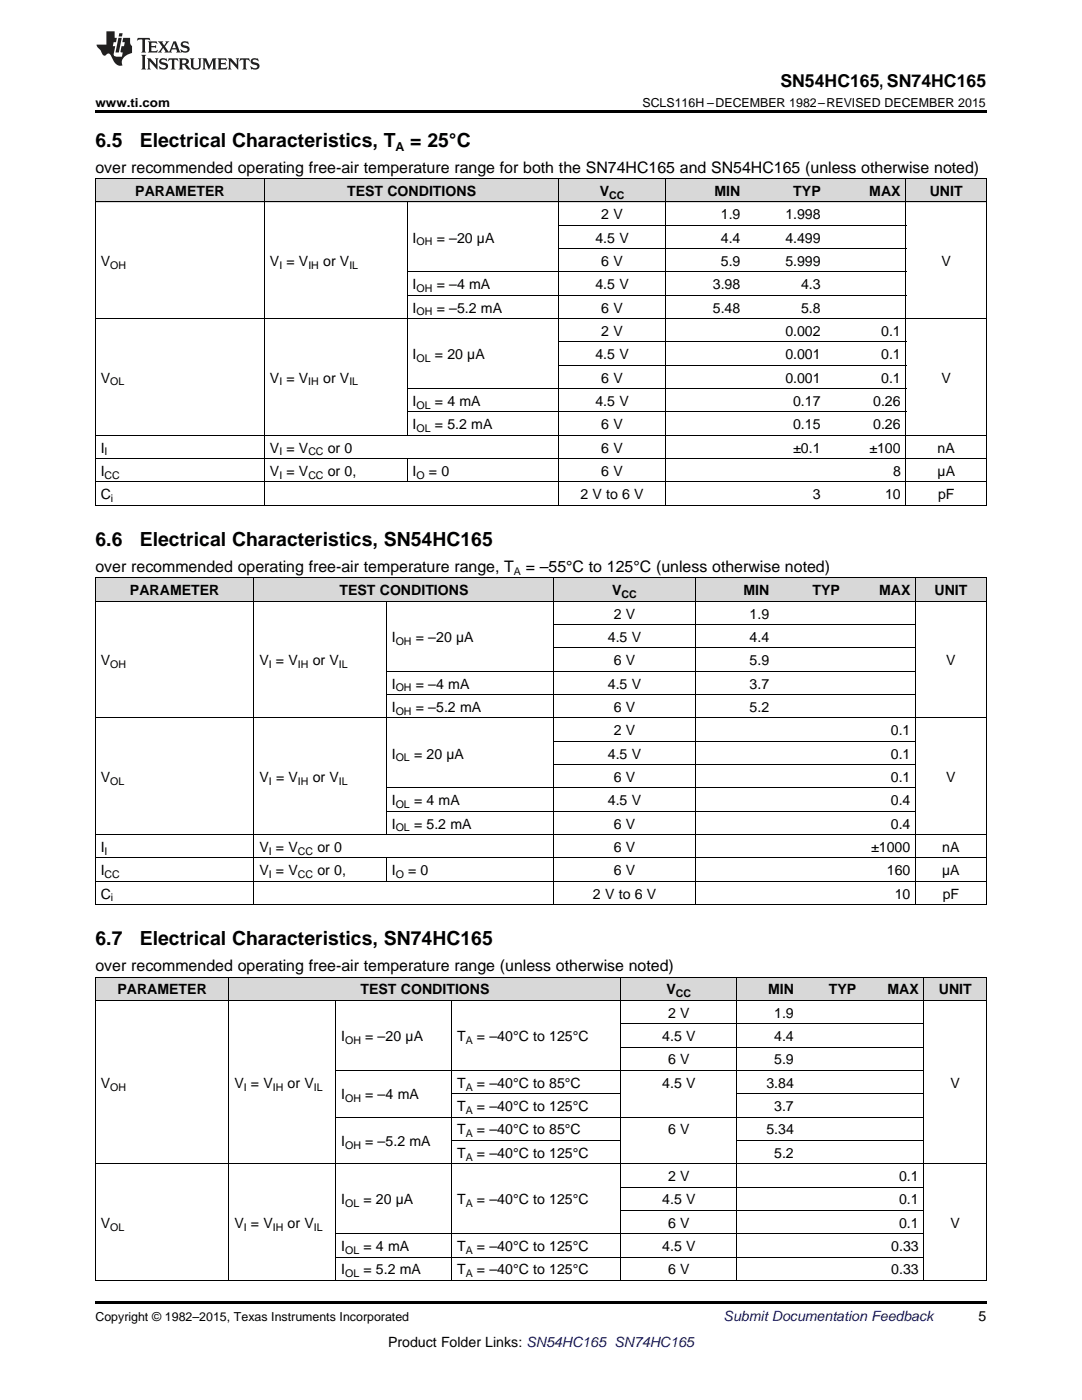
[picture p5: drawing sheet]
<svg xmlns="http://www.w3.org/2000/svg" width="216mm" height="279mm" viewBox="0 0 216 279" stroke-linecap="round" stroke-linejoin="round" font-family="sans-serif">
<g fill="#d8d8d8">
<path d="M19 195.1h26.7v4.6h-26.7z"/>
<path d="M45.7 195.1h21.3v4.6h-21.3z"/>
<path d="M67 195.1h23.2v4.6h-23.2z"/>
<path d="M90.2 195.1h33.7v4.6h-33.7z"/>
<path d="M123.9 195.1h23.1v4.6h-23.1z"/>
<path d="M147 195.1h12.5v4.6h-12.5z"/>
<path d="M159.5 195.1h12.4v4.6h-12.4z"/>
<path d="M171.9 195.1h12.5v4.6h-12.5z"/>
<path d="M184.4 195.1h12.4v4.6h-12.4z"/>
<path d="M19 115.4h31.7v4.7h-31.7z"/>
<path d="M50.7 115.4h26.4v4.7h-26.4z"/>
<path d="M77.1 115.4h33.5v4.7h-33.5z"/>
<path d="M110.6 115.4h28.1v4.7h-28.1z"/>
<path d="M138.7 115.4h15.9v4.7h-15.9z"/>
<path d="M154.6 115.4h14.1v4.7h-14.1z"/>
<path d="M168.7 115.4h14v4.7h-14z"/>
<path d="M182.7 115.4h14.1v4.7h-14.1z"/>
<path d="M19 35.7h33.8v4.7h-33.8z"/>
<path d="M52.8 35.7h28.5v4.7h-28.5z"/>
<path d="M81.3 35.7h30.2v4.7h-30.2z"/>
<path d="M111.5 35.7h21.3v4.7h-21.3z"/>
<path d="M132.8 35.7h16v4.7h-16z"/>
<path d="M148.8 35.7h16v4.7h-16z"/>
<path d="M164.8 35.7h16v4.7h-16z"/>
<path d="M180.8 35.7h16v4.7h-16z"/>
</g>
<g fill="#000">
<path d="M19 22h177.8v.5h-177.8zM19 100.9h.2zM81.2 100.9h.1zM111.4 100.9h.1zM132.7 100.9h.1zM148.7 100.9h.1zM164.7 100.9h.1zM180.7 100.9h.1zM196.7 100.9h.1zM19 180.6h.2zM77 180.6h.1zM110.5 180.6h.1z"/>
<path d="M138.6 180.6h.1zM154.5 180.6h.1zM168.6 180.6h.1zM182.6 180.6h.1zM196.7 180.6h.1zM19 259.7h177.8v.5h-177.8z"/>
</g>
<g fill="none" stroke="#000" stroke-width=".2">
<path d="M19 35.6l177.8 .1v65.2M19.1 35.7v65.2M52.8 35.7v65.2M111.4 35.7v65.2M132.8 35.7v65.2M180.8 35.7v65.2M19 40.3h177.8M81.2 40.3v46.6M81.3 58.9h99.5M81.3 54.3h99.5M111.5 49.6h69.3M111.5 45h69.3"/>
<path d="M19 63.6h177.8M81.3 77.6h99.5M111.5 72.9h69.3M111.5 68.2h69.3M19 96.2h177.8M19 91.5h177.8M19 86.9h177.8M81.2 91.5v4.7M81.3 82.2h99.5M19 120h177.8M19 115.3h177.8M19 100.8h177.8"/>
<path d="M19.1 115.4v65.2M50.7 115.4v65.2M110.5 115.4v65.2M138.7 115.4v65.2M182.7 115.4v65.2M196.8 115.4v65.2M77.1 120v46.6M77.1 138.6h105.6M77.1 134h105.6M110.6 129.3h72.1M110.6 124.7h72.1M19 143.3h177.8"/>
<path d="M77.1 157.3h105.6M110.6 152.6h72.1M110.6 147.9h72.1M19 175.9h177.8M19 171.2h177.8M19 166.6h177.8M77.1 171.2v4.7M77.1 161.9h105.6M19 195l177.8 .1v60.5M19 199.7h177.8M19 180.5h177.8M19.1 195.1v60.5"/>
<path d="M45.7 195.1v60.5M67 199.7v55.9M90.1 199.7v55.9M123.9 195.1v60.5M147 195.1v60.5M184.3 195.1v60.5M67 213.7h117.4M90.2 218.3h33.7M123.9 209h60.5M123.9 204.3h60.5M147 218.3h37.4M19 232.3h177.8"/>
<path d="M67 223h117.4M90.2 227.6h33.7M123.9 236.9h60.5M147 227.6h37.4M19 255.6h177.8M67 250.9h117.4M67 246.3h117.4M123.9 241.6h60.5"/>
</g>
<g fill="#231f20">
<path d="M27.5 7.6l-.1 .5 .4-.2h.6v.1v2.1l-.2 .4h1l-.3-.4v-2.1l.1-.1h.5l.5 .2-.2-.5zM29.5 8.3l.2 .3v1.5l-.2 .4h1.8l.2-.6a1.04 1.04 0 0 1-1.3 .2v-.7h.6l.3 .2v-.6l-.3 .2h-.6v-.6l.8-.1 .4 .3-.2-.5zM31.5 8.3l.9 1.1-.9 1.1h.8l-.2-.2 .5-.7 .4 .7-.2 .2h1.5l-.1-.2 .1-.4h.9l.1 .4-.2 .2h1l-.3-.3-.7-1.9h-.5l-.9 2-.8-1 .9-1h-.8l.1 .3-.3 .5-.4-.6 .2-.2zM34.7 8.6l.4 1h-.7zM36.3 8.4a.63 .63 0 0 0-.2 .7 .63 .63 0 0 0 .6 .4l.6 .2 .1 .2a.75 .75 0 0 1-.7 .4 .75 .75 0 0 1-.6-.5l.1 .7 .1-.1a1.11 1.11 0 0 0 1.5-.6 1.13 1.13 0 0 0-1.2-.8l-.1-.4a1.04 1.04 0 0 1 1.2 .2l-.2-.5-.1 .1-.5-.2zM28.2 10.9l.2 .4v2.2l-.2 .4h1l-.3-.4v-2.2l.3-.4zM29.3 11.6l.3 .4v1.5l-.3 .4h.8l-.2-.4v-1.3l1.5 1.7v-1.9l.2-.4h-.7l.2 .4v.9l-1.1-1.3zM32 11.8a.62 .62 0 0 0-.2 .7 .62 .62 0 0 0 .6 .4l.6 .1 .1 .3a.76 .76 0 0 1-.7 .3 .76 .76 0 0 1-.6-.4l.1 .7 .1-.1a1.11 1.11 0 0 0 1.5-.6 1.13 1.13 0 0 0-1.2-.8l-.1-.4a1.04 1.04 0 0 1 1.2 .2l-.2-.6-.1 .1-.5-.1zM33.7 11.6l-.2 .6a.61 .61 0 0 1 .8-.3v1.6l-.2 .4h.9l-.2-.4v-1.6a.63 .63 0 0 1 .8 .3l-.2-.6zM35.6 11.6l.3 .4v1.5l-.3 .4h1l-.2-.2v-.8l.5 .2a.76 .76 0 0 0 1.2 .7l-1-1a.58 .58 0 0 0 .6-.5 .58 .58 0 0 0-.5-.6zM36.4 11.9h.1a.45 .45 0 0 1 .5 .1 .45 .45 0 0 1 .1 .5l-.7 .2zM37.9 11.6l.2 .2a2.17 2.17 0 0 0 .3 1.9 .99 .99 0 0 0 1.6-.6v-1.1l.2-.4h-.7l.2 .2a1.92 1.92 0 0 1-.2 1.8 .6 .6 0 0 1-.9-.5v-1.1l.2-.4zM40.4 11.6l.2 .4v1.5l-.2 .4h.7l-.2-.4v-1.4l.8 1.8 .8-1.8v1.4l-.2 .4h.9l-.2-.4v-1.5l.2-.4h-.8l-.6 1.5-.6-1.5zM43.4 11.6l.2 .4v1.5l-.2 .4h1.8l.2-.6a1.04 1.04 0 0 1-1.3 .1v-.6h.5l.4 .2v-.6l-.4 .2h-.5v-.7h.8l.3 .3-.1-.6zM45.5 11.6l.2 .4v1.5l-.2 .4h.7l-.2-.4v-1.3l1.5 1.7v-1.9l.2-.4h-.7l.2 .4v.9l-1.1-1.3zM47.9 11.6l-.1 .6a.61 .61 0 0 1 .8-.3v1.6l-.3 .4h1l-.3-.4 .1-1.6a.63 .63 0 0 1 .7 .3l-.1-.6zM50.2 11.8a.62 .62 0 0 0-.2 .7 .62 .62 0 0 0 .6 .4l.6 .1 .2 .3a.76 .76 0 0 1-.8 .3 .76 .76 0 0 1-.6-.4l.1 .7 .2-.1a1.11 1.11 0 0 0 1.5-.6 1.13 1.13 0 0 0-1.3-.8l-.1-.4a1.04 1.04 0 0 1 1.2 .2l-.1-.6-.2 .1-.5-.1z"/>
<path d="M21.2 6.3v2.6h-1.9l.1 .4 .7 .9a.91 .91 0 0 0 1 .8 .56 .56 0 0 1 .5-.3 .56 .56 0 0 1 .5 .3l.4 .8a1.53 1.53 0 0 0 1.9 1.2 1.54 1.54 0 0 1 1-2.1l.9-.3v-1.4a1.52 1.52 0 0 1-.3-1.6h-1.4l-.2 .8h.5l-.2 .8h-.4l-.2 1v.2l.4 .1-.2 .8a1.93 1.93 0 0 1-1.6-.3l.3-1.8h-.5l.2-.8h.4l.2-.8h-.4v-1.3zM23.6 7.6l-.6 2.9h.7l.6-2.9zM23.8 6.6l-.1 .7h.6l.2-.7z"/>
</g>
<g font-size="3.9">
<text x="19" y="29.3">6.5</text>
<text x="27.9" y="29.3">Electrical Characteristics, T</text>
<text x="81.8" y="29.3">= 25°C</text>
<text x="19" y="109">6.6</text>
<text x="27.9" y="109">Electrical Characteristics, SN54HC165</text>
<text x="19" y="188.7">6.7</text>
<text x="27.9" y="188.7">Electrical Characteristics, SN74HC165</text>
</g>
<text font-size="3.5" x="155.7" y="17.3">SN54HC165, SN74HC165</text>
<g font-size="3.2">
<text x="19" y="34.4">over recommended operating free-air temperature range for both the SN74HC165 and SN54HC165 (unless otherwise noted)</text>
<text x="19" y="114.1">over recommended operating free-air temperature range, T</text>
<text x="104.9" y="114.1">= –55°C to 125°C (unless otherwise noted)</text>
<text x="19" y="193.8">over recommended operating free-air temperature range (unless otherwise noted)</text>
</g>
<g font-size="2.8">
<text x="27" y="39.1">PARAMETER</text>
<text x="69.3" y="39.1">TEST CONDITIONS</text>
<text x="119.7" y="39.1">V</text>
<text x="142.6" y="39.1">MIN</text>
<text x="158.3" y="39.1">TYP</text>
<text x="173.5" y="39.1">MAX</text>
<text x="185.5" y="39.1">UNIT</text>
<text x="120" y="43.7">2 V</text>
<text x="143.8" y="43.7">1.9</text>
<text x="156.7" y="43.7">1.998</text>
<text x="20.1" y="53.1">V</text>
<text x="53.9" y="53.1">V = V</text>
<text x="64.5" y="53.1">or V</text>
<text x="82.3" y="48.4">I</text>
<text x="87.1" y="48.4">= –20 µA</text>
<text x="118.8" y="48.4">4.5 V</text>
<text x="120" y="53.1">6 V</text>
<text x="143.8" y="48.4">4.4</text>
<text x="143.8" y="53.1">5.9</text>
<text x="156.7" y="48.4">4.499</text>
<text x="156.7" y="53.1">5.999</text>
<text x="187.9" y="53.1">V</text>
<text x="82.3" y="57.7">I</text>
<text x="87.1" y="57.7">= –4 mA</text>
<text x="118.8" y="57.7">4.5 V</text>
<text x="142.2" y="57.7">3.98</text>
<text x="159.8" y="57.7">4.3</text>
<text x="82.3" y="62.4">I</text>
<text x="87.1" y="62.4">= –5.2 mA</text>
<text x="120" y="62.4">6 V</text>
<text x="142.2" y="62.4">5.48</text>
<text x="159.8" y="62.4">5.8</text>
<text x="82.3" y="71.7">I</text>
<text x="86.8" y="71.7">= 20 µA</text>
<text x="118.8" y="71.7">4.5 V</text>
<text x="120" y="67">2 V</text>
<text x="156.7" y="67">0.002</text>
<text x="156.7" y="71.7">0.001</text>
<text x="175.8" y="67">0.1</text>
<text x="175.8" y="71.7">0.1</text>
<text x="20.1" y="76.3">V</text>
<text x="53.9" y="76.3">V = V</text>
<text x="64.5" y="76.3">or V</text>
<text x="120" y="76.3">6 V</text>
<text x="156.7" y="76.3">0.001</text>
<text x="175.8" y="76.3">0.1</text>
<text x="187.9" y="76.3">V</text>
<text x="82.3" y="81">I</text>
<text x="86.8" y="81">= 4 mA</text>
<text x="118.8" y="81">4.5 V</text>
<text x="158.3" y="81">0.17</text>
<text x="174.2" y="81">0.26</text>
<text x="82.3" y="85.7">I</text>
<text x="86.8" y="85.7">= 5.2 mA</text>
<text x="120" y="85.7">6 V</text>
<text x="158.3" y="85.7">0.15</text>
<text x="174.2" y="85.7">0.26</text>
<text x="20.1" y="90.3">I</text>
<text x="20.1" y="95">I</text>
<text x="53.9" y="90.3">V = V</text>
<text x="53.9" y="95">V = V</text>
<text x="65.4" y="90.3">or 0</text>
<text x="65.4" y="95">or 0,</text>
<text x="82.3" y="95">I</text>
<text x="85.6" y="95">= 0</text>
<text x="120" y="90.3">6 V</text>
<text x="120" y="95">6 V</text>
<text x="158.3" y="90.3">±0.1</text>
<text x="173.5" y="90.3">±100</text>
<text x="178.2" y="95">8</text>
<text x="187.1" y="90.3">nA</text>
<text x="187.1" y="95">µA</text>
<text x="20.1" y="99.6">C</text>
<text x="115.8" y="99.6">2 V to 6 V</text>
<text x="162.2" y="99.6">3</text>
<text x="176.6" y="99.6">10</text>
<text x="187.2" y="99.6">pF</text>
<text x="25.9" y="118.8">PARAMETER</text>
<text x="67.7" y="118.8">TEST CONDITIONS</text>
<text x="122.2" y="118.8">V</text>
<text x="148.3" y="118.8">MIN</text>
<text x="162.1" y="118.8">TYP</text>
<text x="175.4" y="118.8">MAX</text>
<text x="186.5" y="118.8">UNIT</text>
<text x="122.5" y="123.4">2 V</text>
<text x="149.6" y="123.4">1.9</text>
<text x="78.2" y="128.1">I</text>
<text x="83" y="128.1">= –20 µA</text>
<text x="121.3" y="128.1">4.5 V</text>
<text x="149.6" y="128.1">4.4</text>
<text x="20.1" y="132.8">V</text>
<text x="51.8" y="132.8">V = V</text>
<text x="62.4" y="132.8">or V</text>
<text x="78.2" y="137.4">I</text>
<text x="83" y="137.4">= –4 mA</text>
<text x="121.3" y="137.4">4.5 V</text>
<text x="122.5" y="132.8">6 V</text>
<text x="149.6" y="132.8">5.9</text>
<text x="149.6" y="137.4">3.7</text>
<text x="188.8" y="132.8">V</text>
<text x="78.2" y="142.1">I</text>
<text x="83" y="142.1">= –5.2 mA</text>
<text x="122.5" y="142.1">6 V</text>
<text x="149.6" y="142.1">5.2</text>
<text x="122.5" y="146.7">2 V</text>
<text x="177.8" y="146.7">0.1</text>
<text x="78.2" y="151.4">I</text>
<text x="82.6" y="151.4">= 20 µA</text>
<text x="121.3" y="151.4">4.5 V</text>
<text x="177.8" y="151.4">0.1</text>
<text x="20.1" y="156">V</text>
<text x="51.8" y="156">V = V</text>
<text x="62.4" y="156">or V</text>
<text x="78.2" y="160.7">I</text>
<text x="82.6" y="160.7">= 4 mA</text>
<text x="121.3" y="160.7">4.5 V</text>
<text x="122.5" y="156">6 V</text>
<text x="177.8" y="156">0.1</text>
<text x="177.8" y="160.7">0.4</text>
<text x="188.8" y="156">V</text>
<text x="78.2" y="165.3">I</text>
<text x="82.6" y="165.3">= 5.2 mA</text>
<text x="122.5" y="165.3">6 V</text>
<text x="177.8" y="165.3">0.4</text>
<text x="20.1" y="170">I</text>
<text x="51.8" y="170">V = V</text>
<text x="63.3" y="170">or 0</text>
<text x="122.5" y="170">6 V</text>
<text x="173.8" y="170">±1000</text>
<text x="188" y="170">nA</text>
<text x="20.1" y="174.7">I</text>
<text x="20.1" y="179.3">C</text>
<text x="51.8" y="174.7">V = V</text>
<text x="63.3" y="174.7">or 0,</text>
<text x="78.2" y="174.7">I</text>
<text x="81.4" y="174.7">= 0</text>
<text x="118.3" y="179.3">2 V to 6 V</text>
<text x="122.5" y="174.7">6 V</text>
<text x="177" y="174.7">160</text>
<text x="178.5" y="179.3">10</text>
<text x="188" y="174.7">µA</text>
<text x="188.1" y="179.3">pF</text>
<text x="23.4" y="198.5">PARAMETER</text>
<text x="71.9" y="198.5">TEST CONDITIONS</text>
<text x="133" y="198.5">V</text>
<text x="133.3" y="203.1">2 V</text>
<text x="153.2" y="198.5">MIN</text>
<text x="154.5" y="203.1">1.9</text>
<text x="165.4" y="198.5">TYP</text>
<text x="177.1" y="198.5">MAX</text>
<text x="187.3" y="198.5">UNIT</text>
<text x="68.1" y="207.8">I</text>
<text x="72.9" y="207.8">= –20 µA</text>
<text x="91.2" y="207.8">T</text>
<text x="95.2" y="207.8">= –40°C to 125°C</text>
<text x="132.2" y="207.8">4.5 V</text>
<text x="154.5" y="207.8">4.4</text>
<text x="133.3" y="212.4">6 V</text>
<text x="154.5" y="212.4">5.9</text>
<text x="20.1" y="217.1">V</text>
<text x="46.8" y="217.1">V = V</text>
<text x="57.4" y="217.1">or V</text>
<text x="68.1" y="219.4">I</text>
<text x="72.9" y="219.4">= –4 mA</text>
<text x="91.2" y="217.1">T</text>
<text x="91.2" y="221.8">T</text>
<text x="95.2" y="217.1">= –40°C to 85°C</text>
<text x="95.2" y="221.8">= –40°C to 125°C</text>
<text x="132.2" y="217.1">4.5 V</text>
<text x="152.9" y="217.1">3.84</text>
<text x="154.5" y="221.8">3.7</text>
<text x="189.7" y="217.1">V</text>
<text x="91.2" y="226.4">T</text>
<text x="95.2" y="226.4">= –40°C to 85°C</text>
<text x="133.3" y="226.4">6 V</text>
<text x="152.9" y="226.4">5.34</text>
<text x="68.1" y="228.7">I</text>
<text x="72.9" y="228.7">= –5.2 mA</text>
<text x="91.2" y="231.1">T</text>
<text x="95.2" y="231.1">= –40°C to 125°C</text>
<text x="154.5" y="231.1">5.2</text>
<text x="133.3" y="235.7">2 V</text>
<text x="179.4" y="235.7">0.1</text>
<text x="20.1" y="245">V</text>
<text x="46.8" y="245">V = V</text>
<text x="57.4" y="245">or V</text>
<text x="68.1" y="240.4">I</text>
<text x="72.5" y="240.4">= 20 µA</text>
<text x="91.2" y="240.4">T</text>
<text x="95.2" y="240.4">= –40°C to 125°C</text>
<text x="132.2" y="240.4">4.5 V</text>
<text x="133.3" y="245">6 V</text>
<text x="179.4" y="240.4">0.1</text>
<text x="179.4" y="245">0.1</text>
<text x="189.7" y="245">V</text>
<text x="68.1" y="249.7">I</text>
<text x="72.5" y="249.7">= 4 mA</text>
<text x="91.2" y="249.7">T</text>
<text x="95.2" y="249.7">= –40°C to 125°C</text>
<text x="132.2" y="249.7">4.5 V</text>
<text x="177.8" y="249.7">0.33</text>
<text x="68.1" y="254.4">I</text>
<text x="72.5" y="254.4">= 5.2 mA</text>
<text x="91.2" y="254.4">T</text>
<text x="95.2" y="254.4">= –40°C to 125°C</text>
<text x="133.3" y="254.4">6 V</text>
<text x="177.8" y="254.4">0.33</text>
<text x="195.3" y="263.6">5</text>
<text x="77.4" y="268.9">Product Folder Links: SN54HC165 SN74HC165</text>
</g>
<text font-size="2.8" fill="#0000c8" x="144.4" y="263.6">Submit Documentation Feedback</text>
<g font-size="2.5">
<text x="19" y="21.4">www.ti.com</text>
<text x="128.2" y="21.4">SCLS116H –DECEMBER 1982–REVISED DECEMBER 2015</text>
<text x="78.9" y="30.1">A</text>
<text x="19" y="263.6">Copyright © 1982–2015, Texas Instruments Incorporated</text>
</g>
<g font-size="2.1">
<text x="121.5" y="39.7">CC</text>
<text x="22" y="53.6">OH</text>
<text x="55.7" y="53.6">I</text>
<text x="61.5" y="53.6">IH</text>
<text x="69.7" y="53.6">IL</text>
<text x="83.1" y="49">OH</text>
<text x="83.1" y="58.3">OH</text>
<text x="83.1" y="62.9">OH</text>
<text x="22" y="76.9">OL</text>
<text x="55.7" y="76.9">I</text>
<text x="61.5" y="76.9">IH</text>
<text x="69.7" y="76.9">IL</text>
<text x="83.1" y="72.2">OL</text>
<text x="83.1" y="81.6">OL</text>
<text x="83.1" y="86.2">OL</text>
<text x="20.9" y="90.9">I</text>
<text x="20.9" y="95.5">CC</text>
<text x="55.7" y="90.9">I</text>
<text x="55.7" y="95.5">I</text>
<text x="61.5" y="90.9">CC</text>
<text x="61.5" y="95.5">CC</text>
<text x="83.1" y="95.5">O</text>
<text x="22.1" y="100.2">i</text>
<text x="102.6" y="114.8">A</text>
<text x="124" y="119.3">CC</text>
<text x="79" y="128.7">OH</text>
<text x="22" y="133.3">OH</text>
<text x="53.7" y="133.3">I</text>
<text x="59.4" y="133.3">IH</text>
<text x="67.6" y="133.3">IL</text>
<text x="79" y="138">OH</text>
<text x="79" y="142.6">OH</text>
<text x="79" y="151.9">OL</text>
<text x="22" y="156.6">OL</text>
<text x="53.7" y="156.6">I</text>
<text x="59.4" y="156.6">IH</text>
<text x="67.6" y="156.6">IL</text>
<text x="79" y="161.3">OL</text>
<text x="79" y="165.9">OL</text>
<text x="20.9" y="170.6">I</text>
<text x="53.7" y="170.6">I</text>
<text x="59.4" y="170.6">CC</text>
<text x="20.9" y="175.2">CC</text>
<text x="22.1" y="179.9">i</text>
<text x="53.7" y="175.2">I</text>
<text x="59.4" y="175.2">CC</text>
<text x="79" y="175.2">O</text>
<text x="134.9" y="199">CC</text>
<text x="68.9" y="208.4">OH</text>
<text x="92.9" y="208.4">A</text>
<text x="22" y="217.7">OH</text>
<text x="48.6" y="217.7">I</text>
<text x="54.4" y="217.7">IH</text>
<text x="62.6" y="217.7">IL</text>
<text x="68.9" y="220">OH</text>
<text x="92.9" y="217.7">A</text>
<text x="92.9" y="222.3">A</text>
<text x="92.9" y="227">A</text>
<text x="68.9" y="229.3">OH</text>
<text x="92.9" y="231.6">A</text>
<text x="22" y="245.6">OL</text>
<text x="48.6" y="245.6">I</text>
<text x="54.4" y="245.6">IH</text>
<text x="62.6" y="245.6">IL</text>
<text x="68.9" y="240.9">OL</text>
<text x="92.9" y="240.9">A</text>
<text x="68.9" y="250.3">OL</text>
<text x="92.9" y="250.3">A</text>
<text x="68.9" y="254.9">OL</text>
<text x="92.9" y="254.9">A</text>
</g>
</svg>
